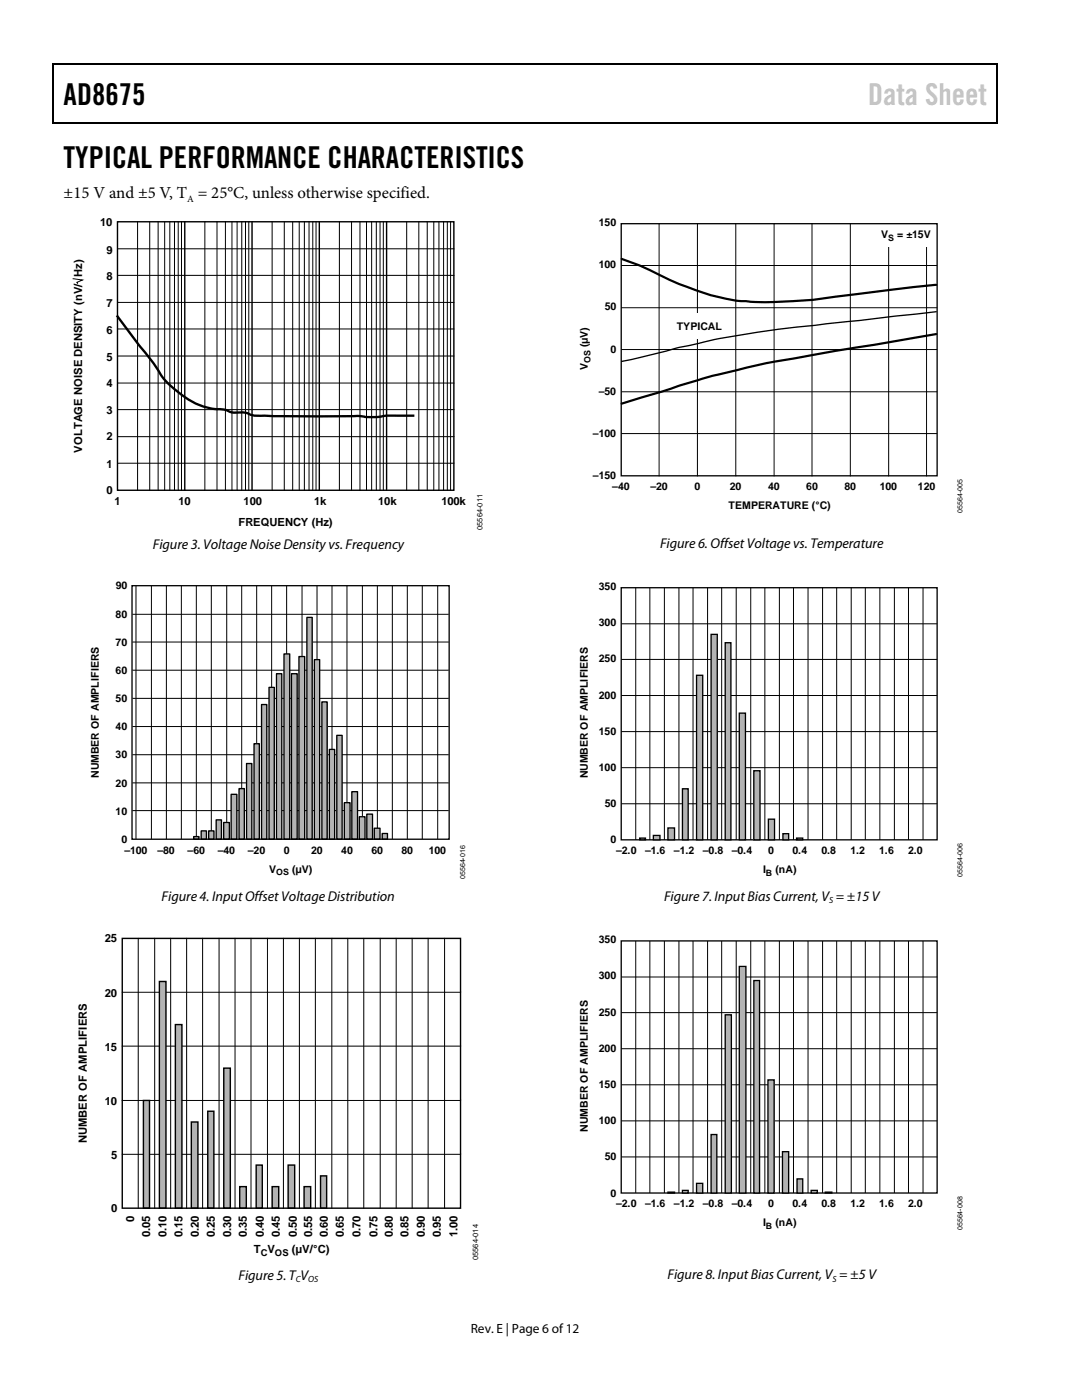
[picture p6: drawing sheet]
<svg xmlns="http://www.w3.org/2000/svg" width="216mm" height="279mm" viewBox="0 0 216 279" stroke-linecap="round" stroke-linejoin="round" font-family="sans-serif">
<path d="M10.5 12.7h.3v1h-.3zM10.5 12.7h.3v.3h-.3zM133.3 12.7h.3v.3h-.3zM198.8 12.7h.2v1h-.2zM198.8 12.7h.2v.3h-.2zM10.5 24.4h.3v.2h-.3zM133.1 24.4h.2v.2h-.2zM198.8 24.4h.2v.2h-.2z" fill="#000"/>
<path d="M10.7 13.7v10.7M10.8 12.8h122.5M133.6 12.8h65.2M198.9 13.7v10.7M10.8 24.5h188" fill="none" stroke="#000" stroke-width=".25"/>
<g fill="none" stroke="#000" stroke-width=".2">
<path d="M14.5 55.6l2 .3-1.2 .5 .2 .2M23.4 49.7h67.2M23.4 55h67.2M27.5 44.3v53.5M29.9 44.3v53.5M31.6 44.3v53.5M32.9 44.3v53.5M33.9 44.3v53.5M34.8 44.3v53.5M35.6 44.3v53.5M36.2 44.3v53.5M40.9 44.3v53.5"/>
<path d="M43.3 44.3v53.5M45 44.3v53.5M46.3 44.3v53.5M47.3 44.3v53.5M48.2 44.3v53.5M49 44.3v53.5M49.6 44.3v53.5M54.3 44.3v53.5M56.7 44.3v53.5M58.4 44.3v53.5M59.7 44.3v53.5M60.7 44.3v53.5"/>
<path d="M61.7 44.3v53.5M62.4 44.3v53.5M63.1 44.3v53.5M67.7 44.3v53.5M70.1 44.3v53.5M71.8 44.3v53.5M73.1 44.3v53.5M74.2 44.3v53.5M75.1 44.3v53.5M75.8 44.3v53.5M76.5 44.3v53.5M81.1 44.3v53.5"/>
<path d="M83.6 44.3v53.5M85.3 44.3v53.5M86.6 44.3v53.5M87.6 44.3v53.5M88.5 44.3v53.5M89.3 44.3v53.5M89.9 44.3v53.5M23.4 60.4h67.2M23.4 65.7h67.2M23.4 71.1h67.2M23.4 76.4h67.2M23.4 81.7h67.2"/>
<path d="M23.4 87.1h67.2M23.4 92.4h67.2M27.1 117v50.4M30.2 117v50.4M33.2 117v50.4M36.2 117v50.4M39.2 117v50.4M42.2 117v50.4M45.2 117v50.4M48.2 117v50.4M51.2 117v50.4M54.2 117v50.4"/>
<path d="M57.2 117v50.4M60.3 117v50.4M63.3 117v50.4M66.2 117v50.4M69.2 117v50.4M72.3 117v50.4M75.3 117v50.4M78.3 117v50.4M81.3 117v50.4M84.3 117v50.4M87.3 117v50.4M26.4 128.1h63.1"/>
<path d="M26.4 122.6h63.1M26.4 133.8h63.1M26.4 139.4h63.1M26.4 145h63.1M26.4 156.2h63.1M26.4 150.6h63.1M26.4 161.8h63.1"/>
</g>
<path d="M23.4 44.3h67.2v53.5h-67.2zM36.9 44.3v53.5M50.3 44.3v53.5M63.7 44.3v53.5M77.1 44.3v53.5" fill="none" stroke="#000" stroke-width=".28"/>
<path d="M23.4 63.1l4.4 5.9a43 43 0 0 1 4.8 6.6 18.7 18.7 0 0 0 9.4 5.9l.6 .1a7.5 7.5 0 0 1 3.7 .7h1.1a4.3 4.3 0 0 1 2.7 .5l1.1 .2h3.9h16.2a16.7 16.7 0 0 0 6.1-.1l5.1 .1" fill="none" stroke="#000" stroke-width=".47"/>
<path d="M38.6 167h1.1v.5h-1.1z" fill="#b3b3b3"/>
<path d="M38.6 167h1.1v.5h-1.1z" fill="none" stroke="#000" stroke-width=".26"/>
<path d="M40.1 165.8h1.1v1.7h-1.1z" fill="#b3b3b3"/>
<path d="M40.1 165.8h1.1v1.7h-1.1z" fill="none" stroke="#000" stroke-width=".26"/>
<path d="M41.6 165.8h1.1v1.7h-1.1z" fill="#b3b3b3"/>
<path d="M41.6 165.8h1.1v1.7h-1.1z" fill="none" stroke="#000" stroke-width=".26"/>
<path d="M43.1 163.6h1.1v3.9h-1.1z" fill="#b3b3b3"/>
<path d="M43.1 163.6h1.1v3.9h-1.1z" fill="none" stroke="#000" stroke-width=".26"/>
<path d="M44.6 164.1h1.2v3.4h-1.2z" fill="#b3b3b3"/>
<path d="M44.6 164.1h1.2v3.4h-1.2z" fill="none" stroke="#000" stroke-width=".26"/>
<path d="M46.1 158.5h1.2v9h-1.2z" fill="#b3b3b3"/>
<path d="M46.1 158.5h1.2v9h-1.2z" fill="none" stroke="#000" stroke-width=".26"/>
<path d="M47.7 157.4h1.1v10.1h-1.1z" fill="#b3b3b3"/>
<path d="M47.7 157.4h1.1v10.1h-1.1z" fill="none" stroke="#000" stroke-width=".26"/>
<path d="M49.2 152.4h1v15.1h-1z" fill="#b3b3b3"/>
<path d="M49.2 152.4h1v15.1h-1z" fill="none" stroke="#000" stroke-width=".26"/>
<path d="M50.7 148.4h1v19.1h-1z" fill="#b3b3b3"/>
<path d="M50.7 148.4h1v19.1h-1z" fill="none" stroke="#000" stroke-width=".26"/>
<path d="M52.2 140.6h1v26.9h-1z" fill="#b3b3b3"/>
<path d="M52.2 140.6h1v26.9h-1z" fill="none" stroke="#000" stroke-width=".26"/>
<path d="M53.7 137.2h1v30.3h-1z" fill="#b3b3b3"/>
<path d="M53.7 137.2h1v30.3h-1z" fill="none" stroke="#000" stroke-width=".26"/>
<path d="M55.2 134.5h1v33h-1z" fill="#b3b3b3"/>
<path d="M55.2 134.5h1v33h-1z" fill="none" stroke="#000" stroke-width=".26"/>
<path d="M56.7 130.5h1.1v37h-1.1z" fill="#b3b3b3"/>
<path d="M56.7 130.5h1.1v37h-1.1z" fill="none" stroke="#000" stroke-width=".26"/>
<path d="M58.2 134.5h1.1v33h-1.1z" fill="#b3b3b3"/>
<path d="M58.2 134.5h1.1v33h-1.1z" fill="none" stroke="#000" stroke-width=".26"/>
<path d="M59.7 131h1.1v36.5h-1.1z" fill="#b3b3b3"/>
<path d="M59.7 131h1.1v36.5h-1.1z" fill="none" stroke="#000" stroke-width=".26"/>
<path d="M61.2 123.2h1.1v44.3h-1.1z" fill="#b3b3b3"/>
<path d="M61.2 123.2h1.1v44.3h-1.1z" fill="none" stroke="#000" stroke-width=".26"/>
<path d="M62.7 131.6h1.1v35.9h-1.1z" fill="#b3b3b3"/>
<path d="M62.7 131.6h1.1v35.9h-1.1z" fill="none" stroke="#000" stroke-width=".26"/>
<path d="M64.2 140.1h1.1v27.4h-1.1z" fill="#b3b3b3"/>
<path d="M64.2 140.1h1.1v27.4h-1.1z" fill="none" stroke="#000" stroke-width=".26"/>
<path d="M65.7 149.6h1.1v17.9h-1.1z" fill="#b3b3b3"/>
<path d="M65.7 149.6h1.1v17.9h-1.1z" fill="none" stroke="#000" stroke-width=".26"/>
<path d="M67.2 146.8h1.1v20.7h-1.1z" fill="#b3b3b3"/>
<path d="M67.2 146.8h1.1v20.7h-1.1z" fill="none" stroke="#000" stroke-width=".26"/>
<path d="M68.7 160.2h1.1v7.3h-1.1z" fill="#b3b3b3"/>
<path d="M68.7 160.2h1.1v7.3h-1.1z" fill="none" stroke="#000" stroke-width=".26"/>
<path d="M70.2 158h1.1v9.5h-1.1z" fill="#b3b3b3"/>
<path d="M70.2 158h1.1v9.5h-1.1z" fill="none" stroke="#000" stroke-width=".26"/>
<path d="M71.7 163h1.1v4.5h-1.1z" fill="#b3b3b3"/>
<path d="M71.7 163h1.1v4.5h-1.1z" fill="none" stroke="#000" stroke-width=".26"/>
<path d="M73.2 162.5h1.1v5h-1.1z" fill="#b3b3b3"/>
<path d="M73.2 162.5h1.1v5h-1.1z" fill="none" stroke="#000" stroke-width=".26"/>
<path d="M74.7 165.3h1.1v2.2h-1.1z" fill="#b3b3b3"/>
<path d="M74.7 165.3h1.1v2.2h-1.1z" fill="none" stroke="#000" stroke-width=".26"/>
<path d="M76.3 166.3h1v1.2h-1z" fill="#b3b3b3"/>
<path d="M26.3 116.9h63.3v50.6h-63.3zM76.3 166.3h1v1.2h-1z" fill="none" stroke="#000" stroke-width=".26"/>
<path d="M24.4 198h67.5M24.4 219.6h67.5M24.4 208.8h67.5M24.4 230.4h67.5" fill="none" stroke="#000" stroke-width=".2"/>
<path d="M28.6 219.6h1.2v21.5h-1.2z" fill="#b3b3b3"/>
<path d="M28.6 219.6h1.2v21.5h-1.2z" fill="none" stroke="#000" stroke-width=".28"/>
<path d="M31.8 195.9h1.3v45.2h-1.3z" fill="#b3b3b3"/>
<path d="M31.8 195.9h1.3v45.2h-1.3z" fill="none" stroke="#000" stroke-width=".28"/>
<path d="M35 204.5h1.3v36.6h-1.3z" fill="#b3b3b3"/>
<path d="M35 204.5h1.3v36.6h-1.3z" fill="none" stroke="#000" stroke-width=".28"/>
<path d="M38.2 223.9h1.3v17.2h-1.3z" fill="#b3b3b3"/>
<path d="M38.2 223.9h1.3v17.2h-1.3z" fill="none" stroke="#000" stroke-width=".28"/>
<path d="M41.5 221.8h1.2v19.3h-1.2z" fill="#b3b3b3"/>
<path d="M41.5 221.8h1.2v19.3h-1.2z" fill="none" stroke="#000" stroke-width=".28"/>
<path d="M44.6 213.2h1.4v27.9h-1.4z" fill="#b3b3b3"/>
<path d="M44.6 213.2h1.4v27.9h-1.4z" fill="none" stroke="#000" stroke-width=".28"/>
<path d="M47.8 236.8h1.3v4.3h-1.3z" fill="#b3b3b3"/>
<path d="M47.8 236.8h1.3v4.3h-1.3z" fill="none" stroke="#000" stroke-width=".28"/>
<path d="M51.1 232.5h1.2v8.6h-1.2z" fill="#b3b3b3"/>
<path d="M51.1 232.5h1.2v8.6h-1.2z" fill="none" stroke="#000" stroke-width=".28"/>
<path d="M54.3 236.8h1.3v4.3h-1.3z" fill="#b3b3b3"/>
<path d="M54.3 236.8h1.3v4.3h-1.3z" fill="none" stroke="#000" stroke-width=".28"/>
<path d="M57.5 232.5h1.3v8.6h-1.3z" fill="#b3b3b3"/>
<path d="M57.5 232.5h1.3v8.6h-1.3z" fill="none" stroke="#000" stroke-width=".28"/>
<path d="M60.7 236.8h1.3v4.3h-1.3z" fill="#b3b3b3"/>
<path d="M60.7 236.8h1.3v4.3h-1.3z" fill="none" stroke="#000" stroke-width=".28"/>
<path d="M64 234.7h1.2v6.4h-1.2z" fill="#b3b3b3"/>
<path d="M24.4 187.3h67.5v53.8h-67.5zM64 234.7h1.2v6.4h-1.2z" fill="none" stroke="#000" stroke-width=".28"/>
<g fill="none" stroke="#000" stroke-width=".2">
<path d="M131.5 44.6v50.4M139.2 44.6v50.4M146.8 44.6v50.4M154.5 44.6v50.4M162 44.6v50.4M169.7 44.6v50.4M177.3 44.6v50.4M184.9 44.6v50.4M27.6 187.3v53.8M30.9 187.3v53.8M34.1 187.3v53.8M37.2 187.3v53.8"/>
<path d="M40.4 187.3v53.8M43.7 187.3v53.8M46.9 187.3v53.8M50.1 187.3v53.8M53.4 187.3v53.8M56.6 187.3v53.8M59.7 187.3v53.8M62.9 187.3v53.8M66.2 187.3v53.8M69.4 187.3v53.8M72.6 187.3v53.8M75.9 187.3v53.8"/>
<path d="M79.1 187.3v53.8M82.2 187.3v53.8M85.4 187.3v53.8M88.7 187.3v53.8"/>
</g>
<path d="M124 51.7a103.8 103.8 0 0 1 11.5 5 44.1 44.1 0 0 0 12.6 3.4 95.6 95.6 0 0 0 21-1.2l17.7-2.1M186.8 66.7l-25.3 4.3a189.3 189.3 0 0 0-30.4 7.4l-7.1 2.2" fill="none" stroke="#000" stroke-width=".44"/>
<path d="M186.8 62.2l-24.2 2.7a177.6 177.6 0 0 0-23.2 3.6l-3.8 .8-8.5 2.2-3.1 .6" fill="none" stroke="#000" stroke-width=".26"/>
<g fill="#fff">
<path d="M174.4 44.6h12.6v4.7h-12.6z"/>
<path d="M138.4 62.6h1.9v5h-1.9z"/>
</g>
<path d="M124 44.6h63v50.4h-63zM124 117.3h63v50.3h-63z" fill="none" stroke="#000" stroke-width=".26"/>
<g fill="none" stroke="#000" stroke-width=".2">
<path d="M124 53h63M124 61.4h63M124 69.8h63M124 78.2h63M124 86.5h63M126.9 117.3v50.3M129.7 117.3v50.3M132.6 117.3v50.3M135.5 117.3v50.3M138.3 117.3v50.3M141.2 117.3v50.3M144 117.3v50.3"/>
<path d="M146.9 117.3v50.3M149.8 117.3v50.3M152.6 117.3v50.3M155.5 117.3v50.3M158.3 117.3v50.3M161.2 117.3v50.3M164.1 117.3v50.3M166.9 117.3v50.3M169.8 117.3v50.3M172.7 117.3v50.3M175.6 117.3v50.3M178.5 117.3v50.3"/>
<path d="M181.3 117.3v50.3M184.2 117.3v50.3M124 138.8h63M124 131.6h63M124 124.5h63M124 153.2h63M124 146h63M124 160.4h63"/>
</g>
<path d="M127.6 167.3h1.2v.3h-1.2z" fill="#b3b3b3"/>
<path d="M127.6 167.3h1.2v.3h-1.2z" fill="none" stroke="#000" stroke-width=".26"/>
<path d="M130.4 166.7h1.3v.9h-1.3z" fill="#b3b3b3"/>
<path d="M130.4 166.7h1.3v.9h-1.3z" fill="none" stroke="#000" stroke-width=".26"/>
<path d="M133.3 165.2h1.3v2.4h-1.3z" fill="#b3b3b3"/>
<path d="M133.3 165.2h1.3v2.4h-1.3z" fill="none" stroke="#000" stroke-width=".26"/>
<path d="M136.2 157.4h1.1v10.2h-1.1z" fill="#b3b3b3"/>
<path d="M136.2 157.4h1.1v10.2h-1.1z" fill="none" stroke="#000" stroke-width=".26"/>
<path d="M139 134.8h1.2v32.8h-1.2z" fill="#b3b3b3"/>
<path d="M139 134.8h1.2v32.8h-1.2z" fill="none" stroke="#000" stroke-width=".26"/>
<path d="M141.9 126.6h1.2v41h-1.2z" fill="#b3b3b3"/>
<path d="M141.9 126.6h1.2v41h-1.2z" fill="none" stroke="#000" stroke-width=".26"/>
<path d="M144.7 128.3h1.1v39.3h-1.1z" fill="#b3b3b3"/>
<path d="M144.7 128.3h1.1v39.3h-1.1z" fill="none" stroke="#000" stroke-width=".26"/>
<path d="M147.5 142.3h1.2v25.3h-1.2z" fill="#b3b3b3"/>
<path d="M147.5 142.3h1.2v25.3h-1.2z" fill="none" stroke="#000" stroke-width=".26"/>
<path d="M150.4 153.8h1.2v13.8h-1.2z" fill="#b3b3b3"/>
<path d="M150.4 153.8h1.2v13.8h-1.2z" fill="none" stroke="#000" stroke-width=".26"/>
<path d="M153.3 163.5h1.3v4.1h-1.3z" fill="#b3b3b3"/>
<path d="M153.3 163.5h1.3v4.1h-1.3z" fill="none" stroke="#000" stroke-width=".26"/>
<path d="M156.2 166.4h1.2v1.2h-1.2z" fill="#b3b3b3"/>
<path d="M156.2 166.4h1.2v1.2h-1.2z" fill="none" stroke="#000" stroke-width=".26"/>
<path d="M158.9 167.3h1.3v.3h-1.3z" fill="#b3b3b3"/>
<path d="M158.9 167.3h1.3v.3h-1.3zM124 187.8h63v50.3h-63z" fill="none" stroke="#000" stroke-width=".26"/>
<g fill="none" stroke="#000" stroke-width=".2">
<path d="M124 195h63M126.9 187.8v50.3M129.7 187.8v50.3M132.6 187.8v50.3M135.5 187.8v50.3M138.3 187.8v50.3M141.2 187.8v50.3M144 187.8v50.3M146.9 187.8v50.3M149.8 187.8v50.3M152.6 187.8v50.3M155.5 187.8v50.3"/>
<path d="M158.3 187.8v50.3M161.2 187.8v50.3M164.1 187.8v50.3M166.9 187.8v50.3M169.8 187.8v50.3M172.7 187.8v50.3M175.6 187.8v50.3M178.5 187.8v50.3M181.3 187.8v50.3M184.2 187.8v50.3M124 216.5h63M124 209.3h63"/>
<path d="M124 202.1h63M124 230.9h63M124 223.7h63"/>
</g>
<path d="M133.3 237.9h1.3v.2h-1.3z" fill="#b3b3b3"/>
<path d="M133.3 237.9h1.3v.2h-1.3z" fill="none" stroke="#000" stroke-width=".26"/>
<path d="M136.2 237.6h1.1v.5h-1.1z" fill="#b3b3b3"/>
<path d="M136.2 237.6h1.1v.5h-1.1z" fill="none" stroke="#000" stroke-width=".26"/>
<path d="M139 236.2h1.2v1.9h-1.2z" fill="#b3b3b3"/>
<path d="M139 236.2h1.2v1.9h-1.2z" fill="none" stroke="#000" stroke-width=".26"/>
<path d="M141.9 226.4h1.1v11.7h-1.1z" fill="#b3b3b3"/>
<path d="M141.9 226.4h1.1v11.7h-1.1z" fill="none" stroke="#000" stroke-width=".26"/>
<path d="M144.7 202.5h1.2v35.6h-1.2z" fill="#b3b3b3"/>
<path d="M144.7 202.5h1.2v35.6h-1.2z" fill="none" stroke="#000" stroke-width=".26"/>
<path d="M147.5 192.9h1.3v45.2h-1.3z" fill="#b3b3b3"/>
<path d="M147.5 192.9h1.3v45.2h-1.3z" fill="none" stroke="#000" stroke-width=".26"/>
<path d="M150.4 195.7h1.2v42.4h-1.2z" fill="#b3b3b3"/>
<path d="M150.4 195.7h1.2v42.4h-1.2z" fill="none" stroke="#000" stroke-width=".26"/>
<path d="M153.2 215.5h1.3v22.6h-1.3z" fill="#b3b3b3"/>
<path d="M153.2 215.5h1.3v22.6h-1.3z" fill="none" stroke="#000" stroke-width=".26"/>
<path d="M156.1 229.8h1.3v8.3h-1.3z" fill="#b3b3b3"/>
<path d="M156.1 229.8h1.3v8.3h-1.3z" fill="none" stroke="#000" stroke-width=".26"/>
<path d="M159 235.3h1.2v2.8h-1.2z" fill="#b3b3b3"/>
<path d="M159 235.3h1.2v2.8h-1.2z" fill="none" stroke="#000" stroke-width=".26"/>
<path d="M161.8 237.6h1.3v.5h-1.3z" fill="#b3b3b3"/>
<path d="M161.8 237.6h1.3v.5h-1.3z" fill="none" stroke="#000" stroke-width=".26"/>
<path d="M164.7 237.9h1.3v.2h-1.3z" fill="#b3b3b3"/>
<path d="M164.7 237.9h1.3v.2h-1.3z" fill="none" stroke="#000" stroke-width=".26"/>
<g font-size="6">
<text x="12.7" y="20.9">AD8675</text>
<text x="12.7" y="33.6">TYPICAL PERFORMANCE CHARACTERISTICS</text>
</g>
<text font-size="6" fill="#c1c1c1" x="173.2" y="20.9">Data Sheet</text>
<text font-size="3.3" x="12.7" y="39.5">±15 V and ±5 V, T = 25°C, unless otherwise specified.</text>
<g font-size="2.8">
<text x="30.5" y="109.5">Figure 3. Voltage Noise Density vs. Frequency</text>
<text x="131.7" y="109.4">Figure 6. Offset Voltage vs. Temperature</text>
<text x="32.3" y="179.8">Figure 4. Input Offset Voltage Distribution</text>
<text x="132.5" y="179.7">Figure 7. Input Bias Current, V = ±15 V</text>
<text x="47.6" y="255.4">Figure 5. T V</text>
<text x="133.2" y="255.3">Figure 8. Input Bias Current, V = ±5 V</text>
</g>
<text font-size="2.7" x="93.9" y="266">Rev. E | Page 6 of12</text>
<g font-size="2.2">
<text x="20" y="45">10</text>
<text x="21.2" y="50.6">9</text>
<text x="21.2" y="55.8">8</text>
<text x="21.2" y="61.2">7</text>
<text x="21.2" y="66.6">6</text>
<text x="21.2" y="72">5</text>
<text x="21.2" y="77.3">4</text>
<text x="21.2" y="82.6">3</text>
<text x="21.2" y="87.8">2</text>
<text x="16.4" y="90.4" transform="rotate(-90 16.4 90.4)">VOLTAGE NOISE DENSITY (nV/ Hz)</text>
<text x="21.2" y="93.4">1</text>
<text x="21.2" y="98.5">0</text>
<text x="22.8" y="100.9">1</text>
<text x="35.6" y="100.9">10</text>
<text x="48.6" y="100.9">100</text>
<text x="62.7" y="100.9">1k</text>
<text x="75.5" y="100.9">10k</text>
<text x="88.1" y="100.9">100k</text>
<text x="47.6" y="104.9">FREQUENCY (Hz)</text>
<text x="20.9" y="188.1">25</text>
<text x="20.9" y="198.9">20</text>
<text x="20.9" y="209.8">15</text>
<text x="20.9" y="220.5">10</text>
<text x="17.3" y="228.1" transform="rotate(-90 17.3 228.1)">NUMBER OF AMPLIFIERS</text>
<text x="22.2" y="231.4">5</text>
<text x="22.2" y="241.8">0</text>
<text x="26.7" y="243.8" transform="rotate(-90 26.7 243.8)">0</text>
<text x="29.9" y="246.9" transform="rotate(-90 29.9 246.9)">0.05</text>
<text x="33.2" y="246.9" transform="rotate(-90 33.2 246.9)">0.10</text>
<text x="36.4" y="246.9" transform="rotate(-90 36.4 246.9)">0.15</text>
<text x="39.7" y="246.9" transform="rotate(-90 39.7 246.9)">0.20</text>
<text x="42.9" y="246.9" transform="rotate(-90 42.9 246.9)">0.25</text>
<text x="46.1" y="246.9" transform="rotate(-90 46.1 246.9)">0.30</text>
<text x="49.2" y="246.9" transform="rotate(-90 49.2 246.9)">0.35</text>
<text x="50.6" y="250.1">T V</text>
<text x="52.6" y="246.9" transform="rotate(-90 52.6 246.9)">0.40</text>
<text x="55.8" y="246.9" transform="rotate(-90 55.8 246.9)">0.45</text>
<text x="58.2" y="250.1">(µV/°C)</text>
<text x="59.2" y="246.9" transform="rotate(-90 59.2 246.9)">0.50</text>
<text x="62.3" y="246.9" transform="rotate(-90 62.3 246.9)">0.55</text>
<text x="65.4" y="246.9" transform="rotate(-90 65.4 246.9)">0.60</text>
<text x="68.6" y="246.9" transform="rotate(-90 68.6 246.9)">0.65</text>
<text x="71.9" y="246.9" transform="rotate(-90 71.9 246.9)">0.70</text>
<text x="75.4" y="246.9" transform="rotate(-90 75.4 246.9)">0.75</text>
<text x="78.4" y="246.9" transform="rotate(-90 78.4 246.9)">0.80</text>
<text x="81.5" y="246.9" transform="rotate(-90 81.5 246.9)">0.85</text>
<text x="84.7" y="246.9" transform="rotate(-90 84.7 246.9)">0.90</text>
<text x="88" y="246.9" transform="rotate(-90 88 246.9)">0.95</text>
<text x="91.3" y="246.9" transform="rotate(-90 91.3 246.9)">1.00</text>
</g>
<g font-size="2.1">
<text x="119.5" y="45.1">150</text>
<text x="175.8" y="47.6">V</text>
<text x="179" y="47.6">= ±15V</text>
<text x="119.5" y="53.5">100</text>
<text x="120.7" y="62">50</text>
<text x="135" y="65.9">TYPICAL</text>
<text x="117.3" y="69.3" transform="rotate(-90 117.3 69.3)">(µV)</text>
<text x="121.8" y="70.4">0</text>
<text x="117.3" y="73.9" transform="rotate(-90 117.3 73.9)">V</text>
<text x="119.5" y="78.8">–50</text>
<text x="118.3" y="87.2">–100</text>
<text x="118.3" y="95.6">–150</text>
<text x="122.2" y="97.8">–40</text>
<text x="129.8" y="97.8">–20</text>
<text x="138.6" y="97.8">0</text>
<text x="145.4" y="101.6">TEMPERATURE (°C)</text>
<text x="145.6" y="97.8">20</text>
<text x="153.3" y="97.8">40</text>
<text x="160.9" y="97.8">60</text>
<text x="168.5" y="97.8">80</text>
<text x="175.5" y="97.8">100</text>
<text x="183.2" y="97.8">120</text>
<text x="23.1" y="117.6">90</text>
<text x="119.5" y="117.8">350</text>
<text x="23.1" y="123.3">80</text>
<text x="119.5" y="125">300</text>
<text x="23.1" y="128.9">70</text>
<text x="23.1" y="134.5">60</text>
<text x="119.5" y="132.2">250</text>
<text x="23.1" y="140.1">50</text>
<text x="119.5" y="139.4">200</text>
<text x="23.1" y="145.7">40</text>
<text x="119.5" y="146.7">150</text>
<text x="19.7" y="155.2" transform="rotate(-90 19.7 155.2)">NUMBER OF AMPLIFIERS</text>
<text x="23.1" y="151.4">30</text>
<text x="117.3" y="155.3" transform="rotate(-90 117.3 155.3)">NUMBER OF AMPLIFIERS</text>
<text x="119.5" y="153.9">100</text>
<text x="23.1" y="157">20</text>
<text x="120.7" y="161.1">50</text>
<text x="23.1" y="162.6">10</text>
<text x="24.3" y="168.1">0</text>
<text x="24.8" y="170.3">–100</text>
<text x="31.4" y="170.3">–80</text>
<text x="37.4" y="170.3">–60</text>
<text x="43.5" y="170.3">–40</text>
<text x="49.5" y="170.3">–20</text>
<text x="56.7" y="170.3">0</text>
<text x="62.1" y="170.3">20</text>
<text x="68.1" y="170.3">40</text>
<text x="74.1" y="170.3">60</text>
<text x="80.1" y="170.3">80</text>
<text x="85.6" y="170.3">100</text>
<text x="121.8" y="168.3">0</text>
<text x="123" y="170.4">–2.0</text>
<text x="128.7" y="170.4">–1.6</text>
<text x="134.5" y="170.4">–1.2</text>
<text x="140.3" y="170.4">–0.8</text>
<text x="146" y="170.4">–0.4</text>
<text x="153.3" y="170.4">0</text>
<text x="158.1" y="170.4">0.4</text>
<text x="163.9" y="170.4">0.8</text>
<text x="169.7" y="170.4">1.2</text>
<text x="175.4" y="170.4">1.6</text>
<text x="181.2" y="170.4">2.0</text>
<text x="53.7" y="174.2">V</text>
<text x="58.3" y="174.2">(µV)</text>
<text x="152.3" y="174.3">I</text>
<text x="154.7" y="174.3">(nA)</text>
<text x="119.5" y="188.2">350</text>
<text x="119.5" y="195.5">300</text>
<text x="119.5" y="202.7">250</text>
<text x="119.5" y="209.9">200</text>
<text x="119.5" y="217.1">150</text>
<text x="117.3" y="225.8" transform="rotate(-90 117.3 225.8)">NUMBER OF AMPLIFIERS</text>
<text x="119.5" y="224.4">100</text>
<text x="120.7" y="231.6">50</text>
<text x="121.8" y="238.8">0</text>
<text x="123" y="240.9">–2.0</text>
<text x="128.7" y="240.9">–1.6</text>
<text x="134.5" y="240.9">–1.2</text>
<text x="140.3" y="240.9">–0.8</text>
<text x="146" y="240.9">–0.4</text>
<text x="152.3" y="244.8">I</text>
<text x="153.3" y="240.9">0</text>
<text x="154.7" y="244.7">(nA)</text>
<text x="158.1" y="240.9">0.4</text>
<text x="163.9" y="240.9">0.8</text>
<text x="169.7" y="240.9">1.2</text>
<text x="175.4" y="240.9">1.6</text>
<text x="181.2" y="240.9">2.0</text>
</g>
<g font-size="1.9">
<text x="37.3" y="40.3">A</text>
<text x="52" y="250.7">C</text>
<text x="54.9" y="250.7">OS</text>
</g>
<g font-size="1.8">
<text x="177.2" y="48.1">S</text>
<text x="117.8" y="72.5" transform="rotate(-90 117.8 72.5)">OS</text>
<text x="55.1" y="174.7">OS</text>
<text x="152.8" y="174.8">B</text>
<text x="165.4" y="180.3">S</text>
<text x="152.8" y="245.3">B</text>
<text x="59" y="255.9">C</text>
<text x="61.5" y="255.9">OS</text>
<text x="166.1" y="255.9">S</text>
</g>
<g font-size="1.5">
<text x="96.3" y="105.8" transform="rotate(-90 96.3 105.8)">05564-011</text>
<text x="95.4" y="251.5" transform="rotate(-90 95.4 251.5)">05564-014</text>
</g>
<g font-size="1.4">
<text x="192.1" y="102.4" transform="rotate(-90 192.1 102.4)">05564-005</text>
<text x="92.8" y="175.5" transform="rotate(-90 92.8 175.5)">05564-016</text>
<text x="192.1" y="175.1" transform="rotate(-90 192.1 175.1)">05564-006</text>
<text x="192.1" y="245.5" transform="rotate(-90 192.1 245.5)">05564-008</text>
</g>
</svg>
